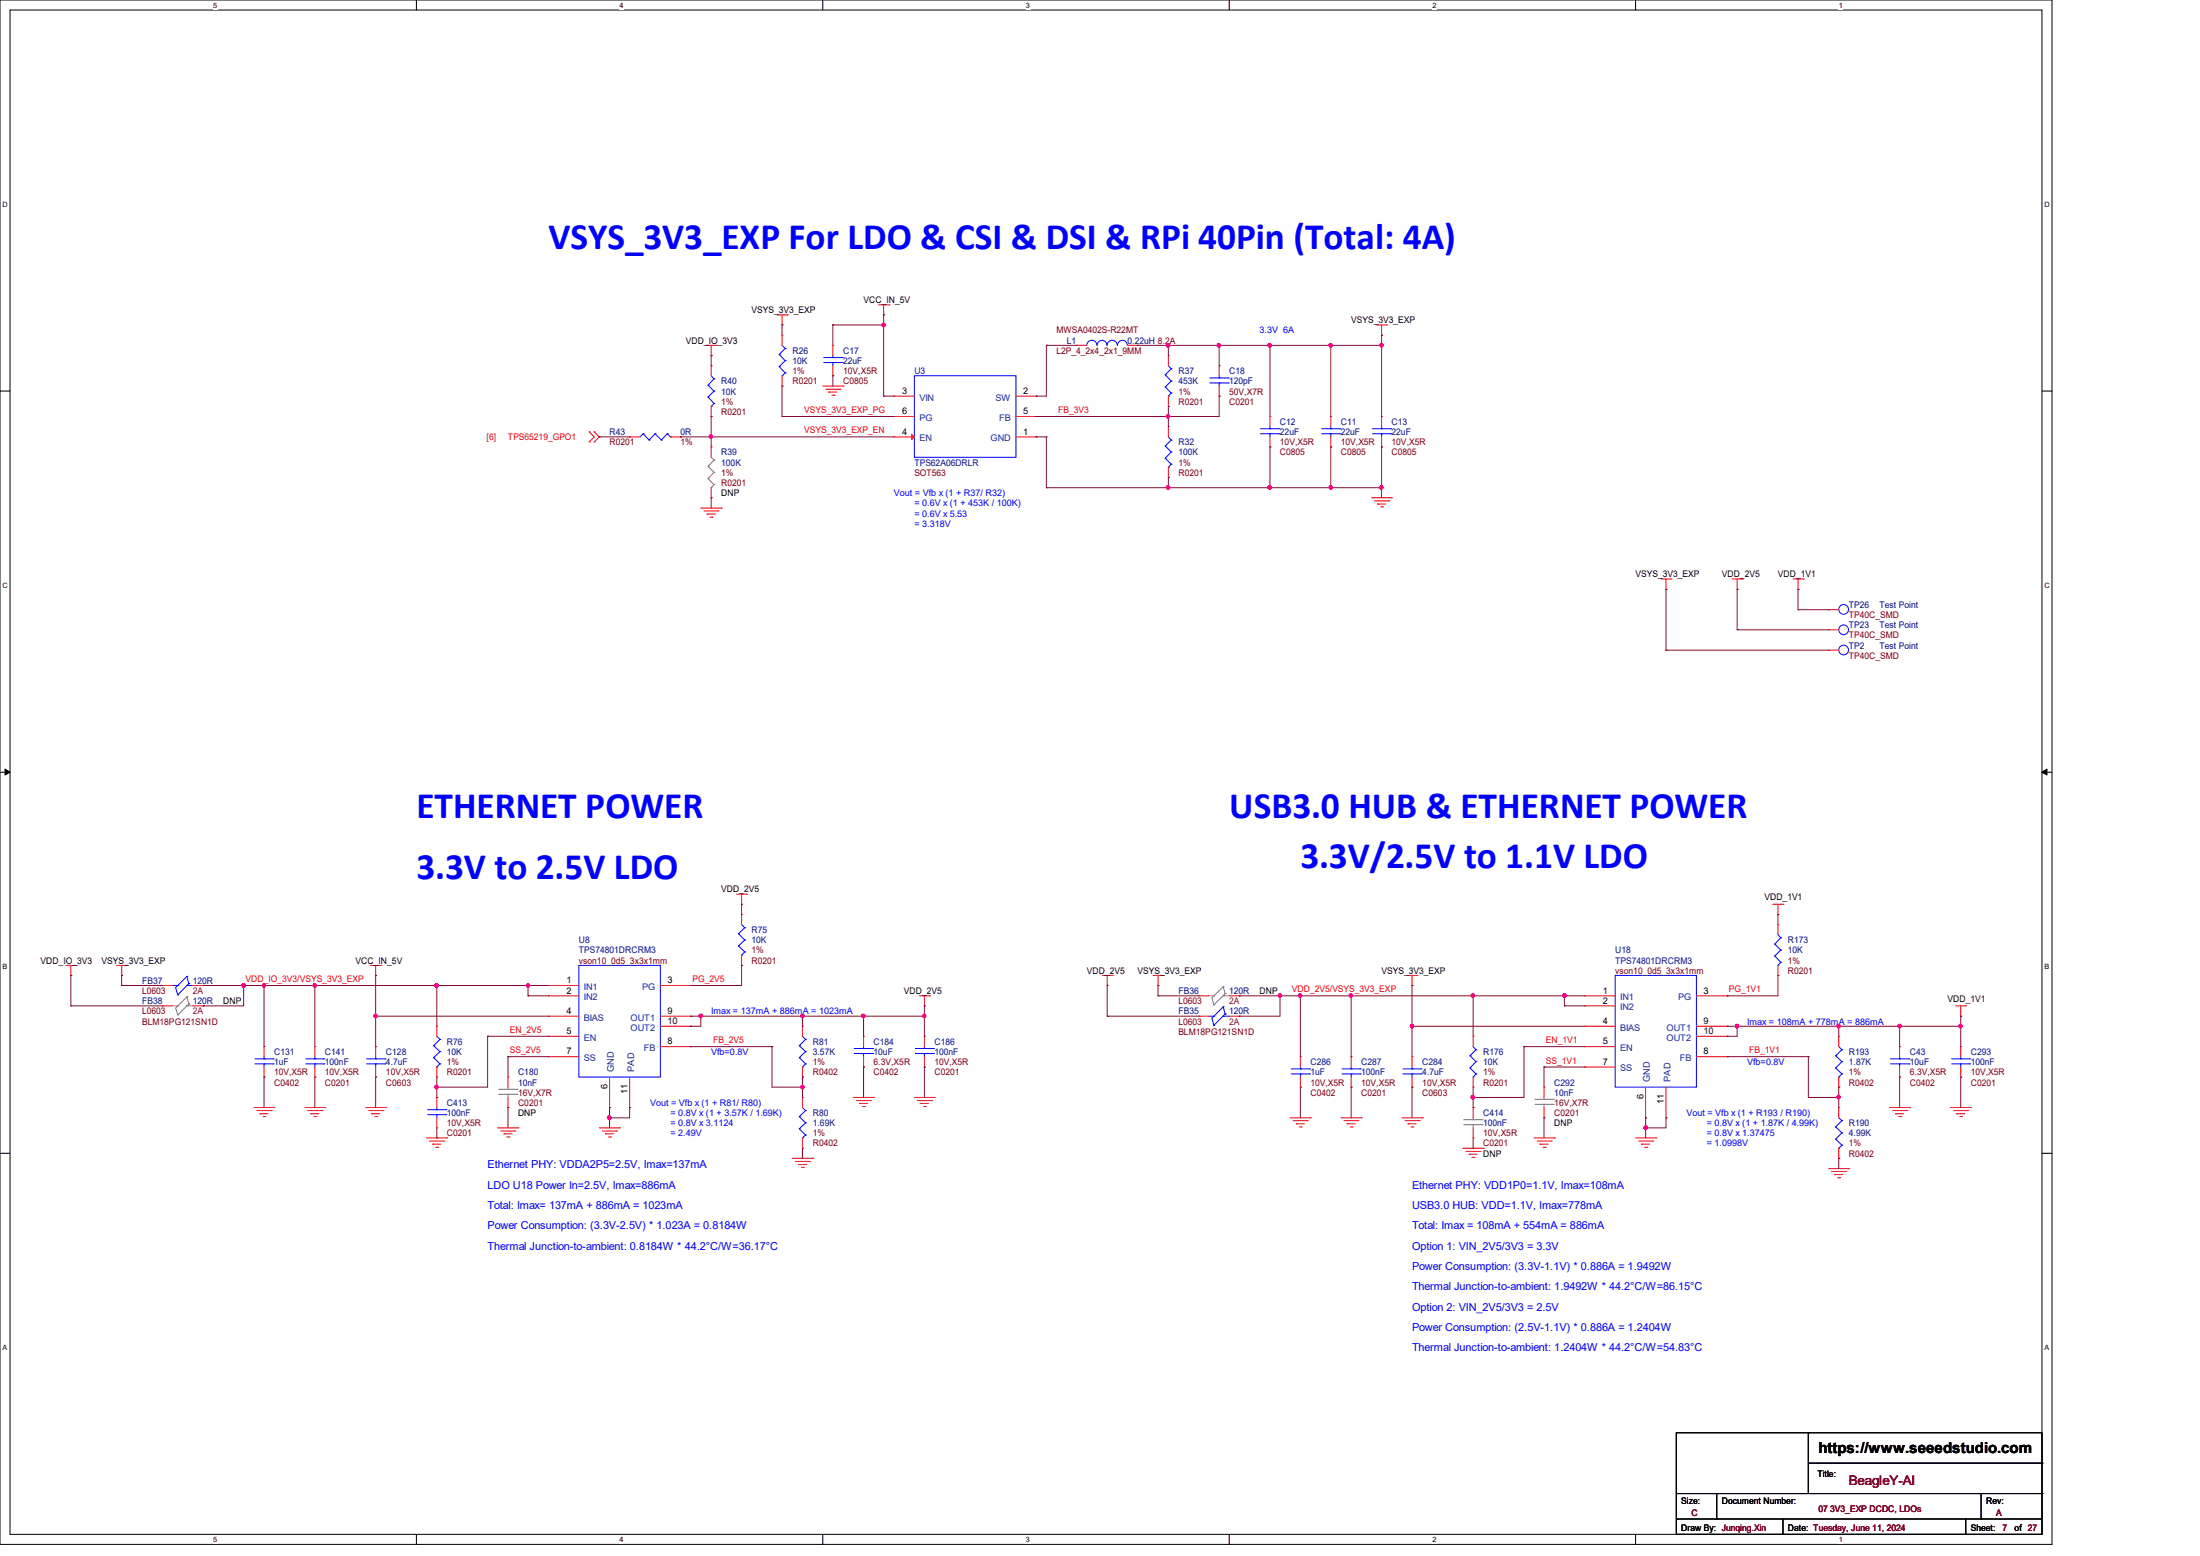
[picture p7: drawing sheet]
<svg xmlns="http://www.w3.org/2000/svg" width="297mm" height="210mm" viewBox="0 0 297 210" stroke-linecap="round" stroke-linejoin="round" font-family="sans-serif">
<path d="M0 0h277v208.4h-277zM1.4 1.4h274.3v205.7h-274.3z" fill="none" stroke="#000" stroke-width=".14"/>
<g fill="#fff">
<path d="M28.8 .1h.5v1.1h-.5z"/>
<path d="M28.8 207.2h.5v1.1h-.5z"/>
</g>
<path d="M56.2 0v1.4M56.2 207.1v1.3" fill="none" stroke="#000" stroke-width=".14"/>
<g fill="#fff">
<path d="M83.7 .1h.5v1.1h-.5z"/>
<path d="M83.7 207.2h.5v1.1h-.5z"/>
</g>
<path d="M111.1 0v1.4M111.1 207.1v1.3" fill="none" stroke="#000" stroke-width=".14"/>
<g fill="#fff">
<path d="M138.5 .1h.6v1.1h-.6z"/>
<path d="M138.5 207.2h.6v1.1h-.6z"/>
</g>
<path d="M165.9 0v1.4M165.9 207.1v1.3" fill="none" stroke="#000" stroke-width=".14"/>
<g fill="#fff">
<path d="M193.4 .1h.5v1.1h-.5z"/>
<path d="M193.4 207.2h.5v1.1h-.5z"/>
</g>
<path d="M220.8 0v1.4M220.8 207.1v1.3" fill="none" stroke="#000" stroke-width=".14"/>
<g fill="#fff">
<path d="M248.2 .1h.6v1.1h-.6z"/>
<path d="M248.2 207.2h.6v1.1h-.6z"/>
<path d="M.3 27.1h.8v1.1h-.8z"/>
<path d="M276 27.1h.7v1.1h-.7z"/>
<path d="M.3 78.5h.8v1.1h-.8z"/>
<path d="M276 78.5h.7v1.1h-.7z"/>
</g>
<path d="M0 52.8h1.4M275.7 52.8h1.3" fill="none" stroke="#000" stroke-width=".14"/>
<g fill="#fff">
<path d="M.3 129.9h.7v1.1h-.7z"/>
<path d="M276 129.9h.6v1.1h-.6z"/>
</g>
<path d="M0 104.2h1.4M275.7 104.2h1.3" fill="none" stroke="#000" stroke-width=".14"/>
<path d="M.7 103.8l.7 .4-.7 .4zM275.7 104.2l.7-.4v.8z" fill="#000" stroke="#000" stroke-width=".14"/>
<g fill="#fff">
<path d="M.3 181.4h.7v1.1h-.7z"/>
<path d="M276 181.4h.6v1.1h-.6z"/>
</g>
<g fill="none" stroke="#000" stroke-width=".14">
<path d="M0 155.7h1.4M275.7 155.7h1.3M226.3 193.4h49.4v13.7h-49.4zM244.1 193.4h.1M244.1 193.4v8.2M244.1 197.5h31.6M275.7 197.5h.1M226.3 205h.1M226.3 205h49.4M226.3 201.6h49.4M231.8 205h.1M231.8 201.6v3.4"/>
<path d="M240.7 207.1h.1M240.7 205v2.1M265.4 207.1h.1M265.4 205v2.1M267.5 205h.1M267.5 201.6v3.4M275.7 201.6h.1"/>
</g>
<g fill="none" stroke="#f00" stroke-width=".14">
<path d="M79.5 59.6h.1M79.5 58.3h.1M79.5 58.3l.7 .7-.7 .6M80.2 58.3h.1M80.2 59.6h.1M80.2 58.3l.7 .7-.7 .6M85 59h.1M85 59h1.4M90.5 59h1.4M91.9 59h.1M95.3 46.6h1.4M96 48h.1"/>
<path d="M96 49.4h.1M96 56.2h.1M96 46.6v1.4M96 49.4v1.3M96 54.9v1.3M96.7 46.6h.1M104.9 42.5h1.4M105.6 43.9h.1M105.6 45.3h.1M105.6 52.1h.1M105.6 42.5v1.4M105.6 45.3v1.3"/>
<path d="M105.6 50.7v1.4M106.3 42.5h.1M111.1 52.1h2.7M111.5 52.5h1.9M111.9 52.9h.1M111.9 52.9h1.1M112.3 53.3h.3M112.4 46.6h.1M112.4 50.7h.1M112.4 46.6v1.4M112.4 49.4v1.3M112.6 53.3h.1"/>
<path d="M113.4 52.5h.1M113.8 52.1h.1M118.6 41.1h1.4M119.3 42.5h.1M119.3 41.1v1.4M120 41.1h.1M120.7 59h.1M120.7 56.2h.1M120.7 53.5h.1M120.7 59h2.7M120.7 56.2h2.7M120.7 53.5h2.7"/>
<path d="M137.2 59h2.7M137.2 56.2h2.7M137.2 53.5h2.7M139.9 56.2h.1M139.9 59h.1M139.9 53.5h.1M145.4 46.6h.1M145.4 46.6h1.3M152.2 46.6h1.4M153.6 46.6h.1M157.7 48h.1M157.7 54.9h.1"/>
<path d="M157.7 57.6h.1M157.7 48v1.4M157.7 53.5v1.4M157.7 57.6v1.4M164.6 49.4h.1M164.6 53.5h.1M164.6 49.4v1.3M164.6 52.1v1.4M171.5 56.2h.1M171.5 56.2v1.4M171.5 59v1.3M179.7 56.2h.1"/>
<path d="M179.7 56.2v1.4M179.7 59v1.3M185.8 43.9h1.4M186.5 45.3h.1M186.5 56.2h.1M186.5 43.9v1.4M186.5 56.2v1.4M186.5 59v1.3M187.2 43.9h.1M94.6 68.6h2.8M95 69h1.9M95.5 69.4h.1"/>
<path d="M95.5 69.4h1.1M95.8 69.8h.3M96 60.3h.1M96 67.2h.1M96 60.3v1.4M96 65.8v1.4M96.1 69.8h.1M96.9 69h.1M97.4 68.6h.1M157.7 64.4h.1M157.7 63.1v1.3M171.5 60.3h.1"/>
<path d="M179.7 60.3h.1M185.2 67.2h2.7M185.5 67.6h2M186 68h.1M186 68h1.1M186.4 68.4h.2M186.5 60.3h.1M186.6 68.4h.1M187.5 67.6h.1M187.9 67.2h.1M224.2 78.1h1.4M224.9 79.5h.1"/>
<path d="M224.9 78.1v1.4M225.6 78.1h.1M233.8 78.1h1.4M234.5 79.5h.1M234.5 78.1v1.4M235.2 78.1h.1M242.1 78.1h1.4M242.7 79.5h.1M242.7 78.1v1.4M243.5 78.1h.1M246.9 87.8h.1M246.9 85h.1"/>
<path d="M246.9 82.3h.1M246.9 87.8h1.3M246.9 85h1.3M246.9 82.3h1.3M8.9 130.3h1.4M9.6 131.7h.1M9.6 130.3v1.4M10.3 130.3h.1M15.7 130.3h1.4M16.4 131.7h.1M16.4 130.3v1.4M17.1 130.3h.1"/>
<path d="M21.9 135.8h.1M21.9 133h.1M21.9 135.8h1.4M21.9 133h1.4M26 135.8h1.4M26 133h1.4M27.4 135.8h.1M27.4 133h.1M50 130.3h1.4M50.7 131.7h.1M50.7 130.3v1.4M51.4 130.3h.1"/>
<path d="M59 138.5h.1M59 138.5v1.4M74 133h.1M74 134.4h.1M74 137.2h.1M74 139.9h.1M74 134.4h4.1M74 137.2h4.1M74 133h4.1M74 139.9h4.1M89.2 137.2h4.1M89.2 133h4.1"/>
<path d="M89.2 138.5h4.1M93.3 133h.1M93.3 137.2h.1M93.3 138.5h.1M99.4 120.7h1.4M100.1 122h.1M100.1 123.4h.1M100.1 130.3h.1M100.1 120.7v1.3M100.1 123.4v1.4M100.1 128.9v1.4M100.8 120.7h.1"/>
<path d="M108.3 138.5h.1M108.3 138.5v1.4M116.6 139.9h.1M116.6 139.9v1.4M124.1 134.4h1.4M124.8 135.8h.1M124.8 139.9h.1M124.8 134.4v1.4M124.8 139.9v1.4M125.5 134.4h.1M148.8 131.7h1.4M149.5 133h.1"/>
<path d="M149.5 131.7v1.3M150.2 131.7h.1M155.7 131.7h1.3M156.3 133h.1M156.3 131.7v1.3M157 131.7h.1M161.8 137.2h.1M161.8 134.4h.1M161.8 134.4h1.4M161.8 137.2h1.4M165.9 134.4h1.4M165.9 137.2h1.4"/>
<path d="M167.3 137.2h.1M167.3 134.4h.1M189.9 131.7h1.4M190.6 133h.1M190.6 131.7v1.3M191.3 131.7h.1M198.9 139.9h.1M198.9 139.9v1.4M214 134.4h.1M214 135.8h.1M214 138.5h.1M214 135.8h4.1"/>
<path d="M214 134.4h4.1M214 138.5h4.1M229 134.4h4.2M229 139.9h4.2M229 138.5h4.2M233.2 134.4h.1M233.2 138.5h.1M233.2 139.9h.1M239.3 122h1.4M240 123.4h.1M240 124.8h.1M240 131.7h.1"/>
<path d="M240 122v1.4M240 124.8v1.4M240 130.3v1.4M240.7 122h.1M248.2 139.9h.1M248.2 139.9v1.4M264 135.8h1.4M264.7 137.2h.1M264.7 135.8v1.4M265.4 135.8h.1M34.3 149.5h2.7M34.7 149.9h1.9"/>
<path d="M35.1 150.3h.1M35.1 150.3h1.1M35.5 150.7h.3M35.6 141.3h.1M35.6 145.4h.1M35.6 141.3v1.3M35.6 144v1.4M35.8 150.7h.1M36.6 149.9h.1M37 149.5h.1M41.1 149.5h2.8M41.5 149.9h2"/>
<path d="M42 150.3h.1M42 150.3h1.1M42.4 150.7h.2M42.5 141.3h.1M42.5 145.4h.1M42.5 141.3v1.3M42.5 144v1.4M42.6 150.7h.1M43.5 149.9h.1M43.9 149.5h.1M49.4 149.5h2.7M49.8 149.9h1.9"/>
<path d="M50.2 150.3h.1M50.2 150.3h1.1M50.6 150.7h.3M50.7 141.3h.1M50.7 145.4h.1M50.7 141.3v1.3M50.7 144v1.4M50.9 150.7h.1M51.7 149.9h.1M52.1 149.5h.1M57.6 153.6h2.7M58 154h1.9"/>
<path d="M58.4 154.4h.1M58.4 154.4h1.1M58.8 154.9h.3M59 145.4h.1M59 148.1h.1M59 152.2h.1M59 144v1.4M59 148.1v1.4M59 150.9v1.3M59.1 154.9h.1M59.9 154h.1M60.3 153.6h.1"/>
<path d="M67.2 152.2h2.7M67.6 152.7h1.9M68 153h.1M68 153h1.1M68.4 153.5h.3M68.6 145.4h.1M68.6 149.5h.1M68.6 145.4v1.3M68.6 148.1v1.4M68.7 153.5h.1M69.5 152.7h.1M69.9 152.2h.1"/>
<path d="M74 142.6h.1M74 142.6h4.1M80.9 152.2h2.8M81.3 152.7h1.9M81.7 153h.1M81.7 153h1.1M82.1 153.5h.3M82.3 149.5h.1M82.3 145.4v4.1M82.4 153.5h.1M83.2 152.7h.1M83.7 152.2h.1"/>
<path d="M85 149.5h.1M85 145.4v4.1M89.2 141.3h4.1M93.3 141.3h.1M107 156.3h2.7M107.4 156.8h1.9M107.8 157.2h.1M107.8 157.2h1.1M108.2 157.6h.3M108.3 145.4h.1M108.3 148.1h.1M108.3 155h.1"/>
<path d="M108.3 144v1.4M108.3 148.1v1.4M108.3 153.6v1.4M108.5 157.6h.1M109.3 156.8h.1M109.7 156.3h.1M115.2 148.1h2.7M115.6 148.5h1.9M116 148.9h.1M116 148.9h1.1M116.4 149.4h.3M116.6 144h.1"/>
<path d="M116.6 142.6v1.4M116.7 149.4h.1M117.5 148.5h.1M117.9 148.1h.1M123.4 148.1h2.8M123.8 148.5h2M124.2 148.9h.1M124.2 148.9h1.1M124.7 149.4h.2M124.8 144h.1M124.8 142.6v1.4M124.9 149.4h.1"/>
<path d="M125.8 148.5h.1M126.2 148.1h.1M174.2 150.9h2.7M174.6 151.3h1.9M175 151.7h.1M175 151.7h1.1M175.4 152.1h.3M175.6 142.6h.1M175.6 146.7h.1M175.6 142.6v1.4M175.6 145.4v1.3M175.7 152.1h.1"/>
<path d="M176.5 151.3h.1M176.9 150.9h.1M181 150.9h2.8M181.4 151.3h1.9M181.9 151.7h.1M181.9 151.7h1.1M182.3 152.1h.2M182.4 142.6h.1M182.4 146.7h.1M182.4 142.6v1.4M182.4 145.4v1.3M182.5 152.1h.1"/>
<path d="M183.3 151.3h.1M183.8 150.9h.1M189.3 150.9h2.7M189.7 151.3h1.9M190.1 151.7h.1M190.1 151.7h1.1M190.5 152.1h.3M190.6 142.6h.1M190.6 146.7h.1M190.6 142.6v1.4M190.6 145.4v1.3M190.8 152.1h.1"/>
<path d="M191.6 151.3h.1M192 150.9h.1M197.5 155h2.7M197.9 155.4h1.9M198.3 155.8h.1M198.3 155.8h1.1M198.7 156.2h.3M198.9 146.7h.1M198.9 149.5h.1M198.9 153.6h.1M198.9 145.4v1.3M198.9 149.5v1.4"/>
<path d="M198.9 152.2v1.4M199 156.2h.1M199.8 155.4h.1M200.2 155h.1M207.1 153.6h2.7M207.5 154h1.9M207.9 154.4h.1M207.9 154.4h1.1M208.3 154.9h.3M208.4 146.7h.1M208.4 150.9h.1M208.4 146.7v1.4"/>
<path d="M208.4 149.5v1.4M208.6 154.9h.1M209.4 154h.1M209.8 153.6h.1M214 141.3h.1M214 144h.1M214 141.3h4.1M214 144h4.1M220.8 153.6h2.8M221.2 154h1.9M221.6 154.4h.1M221.6 154.4h1.1"/>
<path d="M222 154.9h.3M222.2 150.9h.1M222.2 146.7v4.2M222.3 154.9h.1M223.1 154h.1M223.6 153.6h.1M224.9 150.9h.1M224.9 146.7v4.2M229 142.6h4.2M233.2 142.6h.1M246.9 157.7h2.7M247.3 158.1h1.9"/>
<path d="M247.7 158.5h.1M247.7 158.5h1.1M248.1 159h.3M248.2 149.5h.1M248.2 156.3h.1M248.2 146.7h.1M248.2 145.4v1.3M248.2 149.5v1.4M248.2 155v1.3M248.4 159h.1M249.2 158.1h.1M249.6 157.7h.1"/>
<path d="M255.1 149.5h2.8M255.5 149.9h1.9M255.9 150.3h.1M255.9 150.3h1.1M256.3 150.7h.3M256.5 141.3h.1M256.5 145.4h.1M256.5 141.3v1.3M256.5 144v1.4M256.6 150.7h.1M257.4 149.9h.1M257.9 149.5h.1"/>
<path d="M263.3 149.5h2.8M263.7 149.9h1.9M264.2 150.3h.1M264.2 150.3h1.1M264.6 150.7h.2M264.7 141.3h.1M264.7 145.4h.1M264.7 141.3v1.3M264.7 144v1.4M264.8 150.7h.1M265.6 149.9h.1M266.1 149.5h.1"/>
</g>
<g fill="none" stroke="#7f7f7f" stroke-width=".14">
<path d="M95.6 62.9h.1M95.6 64.6h.1M95.6 62.9l.8 .9M95.6 64.6l.8 .8M96 65.8h.1M96 61.7l.4 .4M96.4 62.1h.1M96.4 63.8h.1M96.4 65.4h.1M96.4 62.1l-.8 .8M96.4 63.8l-.8 .8M96.4 65.4l-.4 .4"/>
<path d="M23.3 135.8h.7M24 137h.1M24 135.8h.1M25.2 134.5h.1M25.2 135.8h.1M25.2 134.5l-1.5 1.6 .3 .9M25.2 135.8h.8M25.2 134.5l.3 1M25.5 135.5h.1M25.5 135.5l-1.5 1.5M163.2 134.4h.7M163.9 135.6h.1"/>
<path d="M163.9 134.4h.1M165.1 133.2h.1M165.1 134.4h.1M165.1 133.2l-1.5 1.5 .3 .9M165.1 134.4h.8M165.1 133.2l.3 .9M165.4 134.1h.1M165.4 134.1l-1.5 1.5M67.3 147h2.5M67.3 147.7h2.5M68.6 147.7h.1M68.6 147h.1"/>
<path d="M68.6 146.7v.3M68.6 147.7v.4M69.8 147h.1M69.8 147.7h.1M197.6 151.1h2.5M197.6 151.8h2.5M198.9 151.8h.1M198.9 151.1h.1M198.9 150.9v.2M198.9 151.8v.4M200.1 151.1h.1M200.1 151.8h.1"/>
<path d="M207.2 148.4h2.5M207.2 149.1h2.5M208.4 149.1h.1M208.4 148.4h.1M208.4 148.1v.3M208.4 149.1v.4M209.7 148.4h.1M209.7 149.1h.1"/>
</g>
<g fill="none" stroke="#00f" stroke-width=".14">
<path d="M86.8 58.5h.1M86.8 58.5l-.4 .5M86.8 58.5l.8 .9M87.6 59.4h.1M88.4 58.5h.1M88.4 58.5l-.8 .9M88.4 58.5l.9 .9M89.3 59.4h.1M90.1 58.5h.1M90.1 58.5l-.8 .9M90.1 58.5l.4 .5M90.5 59h.1"/>
<path d="M95.6 52h.1M95.6 53.6h.1M95.6 52l.8 .8M95.6 53.6l.8 .8M96 54.9h.1M96 50.7l.4 .4M96.4 51.1h.1M96.4 52.8h.1M96.4 54.4h.1M96.4 51.1l-.8 .9M96.4 52.8l-.8 .8M96.4 54.4l-.4 .5"/>
<path d="M105.2 47.8h.1M105.2 49.5h.1M105.2 47.8l.8 .9M105.2 49.5l.8 .8M105.6 50.7h.1M105.6 46.6l.4 .4M106 47h.1M106 48.7h.1M106 50.3h.1M106 47l-.8 .8M106 48.7l-.8 .8M106 50.3l-.4 .4"/>
<path d="M111.2 48.3h2.5M111.2 48.9h2.5M112.4 48.9h.1M112.4 48.3h.1M112.4 48v.3M112.4 48.9v.5M113.7 48.3h.1M113.7 48.9h.1M123.4 50.7h13.8v11h-13.8zM146.7 46.6a.68 .68 0 0 1 .7-.7 .68 .68 0 0 1 .7 .7M148.1 46.6a.66 .66 0 0 1 .7-.7 .66 .66 0 0 1 .6 .7M149.5 46.6a.68 .68 0 0 1 .7-.7 .68 .68 0 0 1 .6 .7"/>
<path d="M150.9 46.6a.66 .66 0 0 1 .6-.7 .66 .66 0 0 1 .7 .7M157.3 50.6h.1M157.3 52.2h.1M157.3 50.6l.8 .8M157.3 52.2l.8 .8M157.7 53.5h.1M157.7 49.4l.4 .4M157.7 59l.4 .4M158.1 49.8h.1M158.1 51.4h.1M158.1 53h.1M158.1 59.4h.1"/>
<path d="M158.1 49.8l-.8 .8M158.1 51.4l-.8 .8M158.1 53l-.4 .5M158.1 59.4l-.8 .8M163.3 51h2.5M163.3 51.7h2.5M164.6 51.7h.1M164.6 51h.1M164.6 50.7v.3M164.6 51.7v.4M165.8 51h.1M165.8 51.7h.1"/>
<path d="M170.2 57.9h2.5M170.2 58.5h2.5M171.5 58.5h.1M171.5 57.9h.1M171.5 57.6v.3M171.5 58.5v.5M172.7 57.9h.1M172.7 58.5h.1M178.4 57.9h2.5M178.4 58.5h2.5M179.7 58.5h.1M179.7 57.9h.1"/>
<path d="M179.7 57.6v.3M179.7 58.5v.5M180.9 57.9h.1M180.9 58.5h.1M185.3 57.9h2.4M185.3 58.5h2.4M186.5 58.5h.1M186.5 57.9h.1M186.5 57.6v.3M186.5 58.5v.5M187.7 57.9h.1M187.7 58.5h.1"/>
<path d="M157.3 60.2h.1M157.3 61.8h.1M157.3 60.2l.8 .8M157.3 61.8l.8 .9M157.7 63.1h.1M158.1 61h.1M158.1 62.7h.1M158.1 61l-.8 .8M158.1 62.7l-.4 .4M23.3 133h.7M24 134.3h.1M24 133h.1"/>
<path d="M25.2 131.8h.1M25.2 133h.1M25.2 131.8l-1.5 1.5 .3 1M25.2 133h.8M25.2 131.8l.3 1M25.5 132.8h.1M25.5 132.8l-1.5 1.5M59 139.9l.4 .4M78.1 130.3h11.1v15.1h-11.1zM99.7 126h.1M99.7 127.7h.1M99.7 126l.8 .9"/>
<path d="M99.7 127.7l.8 .8M100.1 128.9h.1M100.1 124.8l.4 .4M100.5 125.2h.1M100.5 126.9h.1M100.5 128.5h.1M100.5 125.2l-.8 .8M100.5 126.9l-.8 .8M100.5 128.5l-.4 .4M108.3 139.9l.5 .4M163.2 137.2h.7M163.9 138.4h.1"/>
<path d="M163.9 137.2h.1M165.1 135.9h.1M165.1 137.2h.1M165.1 135.9l-1.5 1.5 .3 1M165.1 137.2h.8M165.1 135.9l.3 1M165.4 136.9h.1M165.4 136.9l-1.5 1.5M218.1 131.7h10.9v15h-10.9zM239.6 127.4h.1M239.6 129h.1M239.6 127.4l.8 .8"/>
<path d="M239.6 129l.8 .9M240 130.3h.1M240 126.2l.4 .4M240.4 126.6h.1M240.4 128.2h.1M240.4 129.9h.1M240.4 126.6l-.8 .8M240.4 128.2l-.8 .8M240.4 129.9l-.4 .4M34.4 142.9h2.5M34.4 143.6h2.5M35.6 143.6h.1"/>
<path d="M35.6 142.9h.1M35.6 142.6v.3M35.6 143.6v.4M36.9 142.9h.1M36.9 143.6h.1M41.3 142.9h2.4M41.3 143.6h2.4M42.5 143.6h.1M42.5 142.9h.1M42.5 142.6v.3M42.5 143.6v.4M43.7 142.9h.1"/>
<path d="M43.7 143.6h.1M49.5 142.9h2.5M49.5 143.6h2.5M50.7 143.6h.1M50.7 142.9h.1M50.7 142.6v.3M50.7 143.6v.4M52 142.9h.1M52 143.6h.1M57.7 149.8h2.5M57.7 150.5h2.5M58.5 141.1h.1"/>
<path d="M58.5 142.7h.1M58.5 141.1l.9 .8M58.5 142.7l.9 .9M59 144h.1M59 150.5h.1M59 149.8h.1M59 149.5v.3M59 150.5v.4M59.4 140.3h.1M59.4 141.9h.1M59.4 143.6h.1M59.4 140.3l-.9 .8"/>
<path d="M59.4 141.9l-.9 .8M59.4 143.6l-.4 .4M60.2 149.8h.1M60.2 150.5h.1M107.9 141.1h.1M107.9 142.7h.1M107.9 150.7h.1M107.9 152.4h.1M107.9 141.1l.9 .8M107.9 142.7l.9 .9M107.9 150.7l.9 .9M107.9 152.4l.9 .8"/>
<path d="M108.3 144h.1M108.3 153.6h.1M108.3 149.5l.5 .4M108.8 140.3h.1M108.8 141.9h.1M108.8 143.6h.1M108.8 149.9h.1M108.8 151.6h.1M108.8 153.2h.1M108.8 140.3l-.9 .8M108.8 141.9l-.9 .8M108.8 143.6l-.5 .4"/>
<path d="M108.8 149.9l-.9 .8M108.8 151.6l-.9 .8M108.8 153.2l-.5 .4M115.3 141.5h2.5M115.3 142.2h2.5M116.6 142.2h.1M116.6 141.5h.1M116.6 141.3v.2M116.6 142.2v.4M117.8 141.5h.1M117.8 142.2h.1M123.6 141.5h2.4"/>
<path d="M123.6 142.2h2.4M124.8 142.2h.1M124.8 141.5h.1M124.8 141.3v.2M124.8 142.2v.4M126 141.5h.1M126 142.2h.1M174.3 144.3h2.5M174.3 144.9h2.5M175.6 144.9h.1M175.6 144.3h.1M175.6 144v.3"/>
<path d="M175.6 144.9v.5M176.8 144.3h.1M176.8 144.9h.1M181.2 144.3h2.4M181.2 144.9h2.4M182.4 144.9h.1M182.4 144.3h.1M182.4 144v.3M182.4 144.9v.5M183.6 144.3h.1M183.6 144.9h.1M189.4 144.3h2.5"/>
<path d="M189.4 144.9h2.5M190.6 144.9h.1M190.6 144.3h.1M190.6 144v.3M190.6 144.9v.5M191.9 144.3h.1M191.9 144.9h.1M198.5 142.5h.1M198.5 144.1h.1M198.5 142.5l.8 .8M198.5 144.1l.8 .8M198.9 145.4h.1"/>
<path d="M198.9 141.3l.4 .4M199.3 141.7h.1M199.3 143.3h.1M199.3 144.9h.1M199.3 141.7l-.8 .8M199.3 143.3l-.8 .8M199.3 144.9l-.4 .5M247.8 152.1h.1M247.8 153.8h.1M247.8 142.5h.1M247.8 144.1h.1M247.8 152.1l.9 .8"/>
<path d="M247.8 153.8l.9 .8M247.8 142.5l.9 .8M247.8 144.1l.9 .8M248.2 155h.1M248.2 145.4h.1M248.2 150.9l.5 .4M248.2 141.3l.5 .4M248.7 151.3h.1M248.7 152.9h.1M248.7 154.6h.1M248.7 141.7h.1M248.7 143.3h.1"/>
<path d="M248.7 144.9h.1M248.7 151.3l-.9 .8M248.7 152.9l-.9 .9M248.7 154.6l-.5 .4M248.7 141.7l-.9 .8M248.7 143.3l-.9 .8M248.7 144.9l-.5 .5M255.2 142.9h2.5M255.2 143.6h2.5M256.5 143.6h.1M256.5 142.9h.1M256.5 142.6v.3"/>
<path d="M256.5 143.6v.4M257.7 142.9h.1M257.7 143.6h.1M263.5 142.9h2.4M263.5 143.6h2.4M264.7 143.6h.1M264.7 142.9h.1M264.7 142.6v.3M264.7 143.6v.4M265.9 142.9h.1M265.9 143.6h.1"/>
<circle cx="248.9" cy="85" r=".66"/>
<circle cx="248.9" cy="82.3" r=".66"/>
<circle cx="248.9" cy="87.7" r=".66"/>
</g>
<path d="M123.1 58.6l.3 .4-.3 .4z" fill="#f00" stroke="#f00" stroke-width=".14"/>
<g fill="none" stroke="#7f003f" stroke-width=".14">
<path d="M80.9 59h.1M80.9 59h4.1M91.9 59h.1M91.9 59h28.8M96 48h.1M96 56.2h.1M96 59h.1M96 48v1.4M96 56.2v4.1M105.6 43.9h.1M105.6 52.1h.1M105.6 56.2h.1"/>
<path d="M105.6 43.9v1.4M105.6 52.1v4.1M105.6 56.2h15.1M112.4 43.9h.1M112.4 50.7h.1M112.4 43.9h6.9M112.4 43.9v2.7M112.4 50.7v1.4M119.3 42.5h.1M119.3 43.9h.1M119.3 53.5h.1M119.3 42.5v11"/>
<path d="M119.3 53.5h1.4M139.9 53.5h.1M139.9 56.2h.1M139.9 59h.1M139.9 59h1.4M141.3 46.6h.1M141.3 59h.1M141.3 46.6v6.9h-1.4M141.3 59v6.8M141.3 46.6h4.1M153.6 46.6h.1M153.6 46.6h32.9"/>
<path d="M157.7 46.6h.1M157.7 54.9h.1M157.7 56.2h.1M157.7 46.6v1.4M157.7 54.9v2.7M164.6 46.6h.1M164.6 53.5h.1M164.6 46.6v2.8M164.6 53.5v2.7h-24.7M171.5 46.6h.1M171.5 46.6v9.6M179.7 46.6h.1"/>
<path d="M179.7 46.6v9.6M186.5 45.3h.1M186.5 46.6h.1M186.5 45.3v10.9M96 67.2h.1M96 67.2v1.4M141.3 65.8h.1M141.3 65.8h45.2M157.7 64.4h.1M157.7 65.8h.1M157.7 64.4v1.4M171.5 60.3h.1"/>
<path d="M171.5 65.8h.1M171.5 60.3v5.5M179.7 60.3h.1M179.7 65.8h.1M179.7 60.3v5.5M186.5 60.3h.1M186.5 65.8h.1M186.5 60.3v6.9M224.9 79.5h.1M224.9 79.5v8.3M234.5 79.5h.1M234.5 79.5v5.5"/>
<path d="M242.7 79.5h.1M242.7 79.5v2.8M224.9 87.8h.1M224.9 87.8h22M234.5 85h.1M234.5 85h12.4M242.7 82.3h.1M242.7 82.3h4.2M9.6 131.7h.1M9.6 135.8h.1M9.6 135.8h12.3M9.6 131.7v4.1"/>
<path d="M16.4 131.7h.1M16.4 133h.1M16.4 133h5.5M16.4 131.7v1.3M27.4 133h.1M27.4 135.8h.1M27.4 133h46.6M32.9 133h.1M32.9 133v2.8h-5.5M35.6 133h.1M35.6 133v8.3M42.5 133h.1"/>
<path d="M42.5 133v8.3M50.7 131.7h.1M50.7 137.2h.1M50.7 131.7v9.6M50.7 137.2h23.3M59 133h.1M59 133v5.5M65.8 139.9h.1M65.8 139.9h8.2M65.8 139.9v6.8h-6.8M71.3 133h.1M71.3 134.4h.1"/>
<path d="M71.3 133v1.4M71.3 134.4h2.7M93.3 133h.1M93.3 137.2h.1M93.3 138.5h.1M93.3 137.2h31.5M94.6 137.2h.1M94.6 137.2v1.3h-1.3M100.1 122h.1M100.1 130.3h.1M100.1 122v1.4M100.1 130.3v2.7h-6.8"/>
<path d="M108.3 137.2h.1M108.3 137.2v1.3M116.6 137.2h.1M116.6 137.2v2.7M124.8 135.8h.1M124.8 137.2h.1M124.8 135.8v4.1M149.5 133h.1M149.5 137.2h.1M149.5 133v4.2M149.5 137.2h12.3M156.3 133h.1"/>
<path d="M156.3 134.4h.1M156.3 133v1.4M156.3 134.4h5.5M167.3 134.4h.1M167.3 137.2h.1M167.3 134.4h46.7M172.8 134.4h.1M172.8 134.4v2.8h-5.5M175.6 134.4h.1M175.6 134.4v8.2M182.4 134.4h.1M182.4 134.4v8.2"/>
<path d="M190.6 133h.1M190.6 138.5h.1M190.6 133v9.6M190.6 138.5h23.4M198.9 134.4h.1M198.9 134.4v5.5M211.2 134.4h.1M211.2 135.8h.1M211.2 134.4v1.4M211.2 135.8h2.8M233.2 134.4h.1M233.2 138.5h.1"/>
<path d="M233.2 139.9h.1M233.2 138.5h31.5M234.5 138.5h.1M234.5 138.5v1.4h-1.3M240 123.4h.1M240 131.7h.1M240 123.4v1.4M240 131.7v2.7h-6.8M248.2 138.5h.1M248.2 138.5v1.4M256.5 138.5h.1M256.5 138.5v2.8"/>
<path d="M264.7 137.2h.1M264.7 138.5h.1M264.7 137.2v4.1M35.6 145.4h.1M35.6 145.4v4.1M42.5 145.4h.1M42.5 145.4v4.1M50.7 145.4h.1M50.7 145.4v4.1M59 153.6h.1M59 146.7h.1M59 148.1h.1"/>
<path d="M59 145.4v2.7M59 152.2v1.4M68.6 142.6h.1M68.6 149.5h.1M68.6 142.6v2.8M68.6 149.5v2.7M68.6 142.6h5.4M82.3 149.5h.1M82.3 150.9h.1M82.3 149.5v2.7M85 149.5h.1M85 149.5v1.4h-2.7"/>
<path d="M93.3 141.3h.1M93.3 141.3h10.9M104.2 141.3h.1M104.2 141.3v5.4h4.1M108.3 145.4h.1M108.3 146.7h.1M108.3 155h.1M108.3 145.4v2.7M108.3 155v1.3M116.6 144h.1M116.6 144v4.1M124.8 144h.1"/>
<path d="M124.8 144v4.1M175.6 146.7h.1M175.6 146.7v4.2M182.4 146.7h.1M182.4 146.7v4.2M190.6 146.7h.1M190.6 146.7v4.2M198.9 155h.1M198.9 148.1h.1M198.9 149.5h.1M198.9 146.7v2.8M198.9 153.6v1.4"/>
<path d="M205.7 141.3h.1M205.7 141.3h8.3M205.7 141.3v6.8h-6.8M208.4 144h.1M208.4 150.9h.1M208.4 144h5.6M208.4 144v2.7M208.4 150.9v2.7M222.2 150.9h.1M222.2 152.2h.1M222.2 150.9v2.7M224.9 150.9h.1"/>
<path d="M224.9 150.9v1.3h-2.7M233.2 142.6h.1M233.2 142.6h10.9M244.1 142.6h.1M244.1 142.6v5.5h4.1M248.2 146.7h.1M248.2 148.1h.1M248.2 156.3h.1M248.2 146.7v2.8M248.2 156.3v1.4M256.5 145.4h.1M256.5 145.4v4.1"/>
<path d="M264.7 145.4h.1M264.7 145.4v4.1"/>
</g>
<g fill="#f0f" stroke="#f0f" stroke-width=".14">
<circle cx="42.5" cy="133" r=".24"/>
<circle cx="35.6" cy="133" r=".24"/>
<circle cx="175.5" cy="134.4" r=".25"/>
<circle cx="172.8" cy="134.4" r=".24"/>
<circle cx="182.4" cy="134.4" r=".25"/>
<circle cx="50.7" cy="137.1" r=".25"/>
<circle cx="108.3" cy="137.1" r=".25"/>
<circle cx="94.6" cy="137.1" r=".25"/>
<circle cx="124.8" cy="137.1" r=".24"/>
<circle cx="116.5" cy="137.1" r=".25"/>
<circle cx="190.6" cy="138.5" r=".25"/>
<circle cx="248.2" cy="138.5" r=".24"/>
<circle cx="234.5" cy="138.5" r=".24"/>
<circle cx="264.7" cy="138.5" r=".25"/>
<circle cx="256.5" cy="138.5" r=".25"/>
<circle cx="108.3" cy="146.7" r=".25"/>
<circle cx="248.2" cy="148.1" r=".24"/>
<circle cx="82.3" cy="150.8" r=".25"/>
<circle cx="222.2" cy="152.2" r=".25"/>
<circle cx="119.3" cy="43.9" r=".25"/>
<circle cx="157.7" cy="46.6" r=".25"/>
<circle cx="164.5" cy="46.6" r=".25"/>
<circle cx="171.4" cy="46.6" r=".25"/>
<circle cx="179.6" cy="46.6" r=".24"/>
<circle cx="186.5" cy="46.6" r=".24"/>
<circle cx="157.7" cy="56.2" r=".25"/>
<circle cx="96" cy="58.9" r=".25"/>
<circle cx="157.7" cy="65.8" r=".25"/>
<circle cx="179.6" cy="65.8" r=".24"/>
<circle cx="171.4" cy="65.8" r=".25"/>
<circle cx="186.5" cy="65.8" r=".24"/>
<circle cx="32.9" cy="133" r=".25"/>
<circle cx="198.8" cy="148.1" r=".25"/>
<circle cx="58.9" cy="146.7" r=".25"/>
<circle cx="58.9" cy="133" r=".25"/>
<circle cx="71.3" cy="133" r=".25"/>
<circle cx="198.8" cy="134.4" r=".25"/>
<circle cx="211.2" cy="134.4" r=".25"/>
</g>
<g font-size="5" fill="#00f">
<text x="74" y="33.6">VSYS_3V3_EXP For LDO &amp; CSI &amp; DSI &amp; RPi 40Pin (Total: 4A)</text>
<text x="56.2" y="110.4">ETHERNET POWER</text>
<text x="165.9" y="110.4">USB3.0 HUB &amp; ETHERNET POWER</text>
<text x="56.2" y="118.6">3.3V to 2.5V LDO</text>
<text x="175.6" y="117.2">3.3V/2.5V to 1.1V LDO</text>
</g>
<text font-size="2" x="245.5" y="196.1">https://www.seeedstudio.com</text>
<text font-size="1.8" fill="#7f0000" x="249.6" y="200.5">BeagleY-AI</text>
<g font-size="1.5" fill="#00f">
<text x="65.8" y="157.7">Ethernet PHY: VDDA2P5=2.5V, Imax=137mA</text>
<text x="65.8" y="160.4">LDO U18 Power In=2.5V, Imax=886mA</text>
<text x="190.6" y="160.4">Ethernet PHY: VDD1P0=1.1V, Imax=108mA</text>
<text x="65.8" y="165.9">Power Consumption: (3.3V-2.5V) * 1.023A = 0.8184W</text>
<text x="65.8" y="163.2">Total: Imax= 137mA + 886mA = 1023mA</text>
<text x="190.6" y="163.2">USB3.0 HUB: VDD=1.1V, Imax=778mA</text>
<text x="190.6" y="165.9">Total: Imax = 108mA + 554mA = 886mA</text>
<text x="65.8" y="168.7">Thermal Junction-to-ambient: 0.8184W * 44.2°C/W=36.17°C</text>
<text x="190.6" y="171.4">Power Consumption: (3.3V-1.1V) * 0.886A = 1.9492W</text>
<text x="190.6" y="168.7">Option 1: VIN_2V5/3V3 = 3.3V</text>
<text x="190.6" y="174.2">Thermal Junction-to-ambient: 1.9492W * 44.2°C/W=86.15°C</text>
<text x="190.6" y="179.7">Power Consumption: (2.5V-1.1V) * 0.886A = 1.2404W</text>
<text x="190.6" y="176.9">Option 2: VIN_2V5/3V3 = 2.5V</text>
<text x="190.6" y="182.4">Thermal Junction-to-ambient: 1.2404W * 44.2°C/W=54.83°C</text>
</g>
<g font-size="1.2">
<text x="116.6" y="40.9">VCC_IN_5V</text>
<text x="92.6" y="46.4">VDD_IO_3V3</text>
<text x="101.5" y="42.3">VSYS_3V3_EXP</text>
<text x="182.4" y="43.6">VSYS_3V3_EXP</text>
<text x="121.8" y="53.2">3</text>
<text x="138.1" y="53.2">2</text>
<text x="121.8" y="58.7">4</text>
<text x="121.8" y="55.9">6</text>
<text x="138.1" y="55.9">5</text>
<text x="138.1" y="58.7">1</text>
<text x="97.4" y="67">DNP</text>
<text x="220.8" y="77.9">VSYS_3V3_EXP</text>
<text x="232.4" y="77.9">VDD_2V5</text>
<text x="240" y="77.9">VDD_1V1</text>
<text x="97.4" y="120.4">VDD_2V5</text>
<text x="238.2" y="121.5">VDD_1V1</text>
<text x="5.5" y="130">VDD_IO_3V3</text>
<text x="13.7" y="130">VSYS_3V3_EXP</text>
<text x="48" y="130">VCC_IN_5V</text>
<text x="146.7" y="131.4">VDD_2V5</text>
<text x="153.6" y="131.4">VSYS_3V3_EXP</text>
<text x="186.5" y="131.4">VSYS_3V3_EXP</text>
<text x="30.1" y="135.5">DNP</text>
<text x="76.5" y="132.7">1</text>
<text x="76.5" y="134.1">2</text>
<text x="76.5" y="136.9">4</text>
<text x="90.1" y="132.7">3</text>
<text x="90.1" y="136.9">9</text>
<text x="122" y="134.2">VDD_2V5</text>
<text x="170" y="134.2">DNP</text>
<text x="216.4" y="134.1">1</text>
<text x="216.4" y="135.5">2</text>
<text x="230" y="134.1">3</text>
<text x="262.9" y="135.3">VDD_1V1</text>
<text x="76.5" y="139.6">5</text>
<text x="76.5" y="142.3">7</text>
<text x="90.1" y="141">8</text>
<text x="90.1" y="138.2">10</text>
<text x="216.4" y="138.2">4</text>
<text x="216.4" y="141">5</text>
<text x="216.4" y="143.7">7</text>
<text x="230" y="142.3">8</text>
<text x="230" y="138.2">9</text>
<text x="230" y="139.6">10</text>
<text x="82" y="147" transform="rotate(-90 82 147)">6</text>
<text x="84.7" y="147.7" transform="rotate(-90 84.7 147.7)">11</text>
<text x="221.9" y="148.4" transform="rotate(-90 221.9 148.4)">6</text>
<text x="224.6" y="149.1" transform="rotate(-90 224.6 149.1)">11</text>
<text x="69.9" y="150.6">DNP</text>
<text x="209.8" y="152">DNP</text>
<text x="200.2" y="156.1">DNP</text>
<text x="227" y="203">Size:</text>
<text x="232.5" y="203">Document Number:</text>
<text x="245.4" y="199.3">Title:</text>
<text x="268.1" y="203">Rev:</text>
<text x="227" y="206.6">Draw By: Junqing.Xin</text>
<text x="241.4" y="206.6">Date: Tuesday, June 11, 2024</text>
<text x="266.1" y="206.6">Sheet:</text>
<text x="272" y="206.6">of 27</text>
</g>
<g font-size="1.2" fill="#00007f">
<text x="107" y="47.8">R26</text>
<text x="113.8" y="47.8">C17</text>
<text x="144" y="46.4">L1</text>
<text x="152.2" y="46.4">0.22uH 8.2A</text>
<text x="97.4" y="51.9">R40</text>
<text x="97.4" y="53.3">10K</text>
<text x="107" y="49.1">10K</text>
<text x="113.8" y="49.1">22uF</text>
<text x="123.4" y="50.5">U3</text>
<text x="159.1" y="50.5">R37</text>
<text x="159.1" y="51.9">453K</text>
<text x="165.9" y="50.5">C18</text>
<text x="165.9" y="51.9">120pF</text>
<text x="82.3" y="58.7">R43</text>
<text x="91.9" y="58.7">0R</text>
<text x="172.8" y="57.4">C12</text>
<text x="172.8" y="58.7">22uF</text>
<text x="181" y="57.4">C11</text>
<text x="181" y="58.7">22uF</text>
<text x="187.9" y="57.4">C13</text>
<text x="187.9" y="58.7">22uF</text>
<text x="97.4" y="61.5">R39</text>
<text x="97.4" y="62.9">100K</text>
<text x="123.4" y="62.9">TPS62A06DRLR</text>
<text x="159.1" y="60.1">R32</text>
<text x="159.1" y="61.5">100K</text>
<text x="249.6" y="82">TP26</text>
<text x="253.7" y="82">Test Point</text>
<text x="249.6" y="87.5">TP2</text>
<text x="249.6" y="84.8">TP23</text>
<text x="253.7" y="87.5">Test Point</text>
<text x="253.7" y="84.8">Test Point</text>
<text x="101.5" y="125.9">R75</text>
<text x="78.1" y="127.3">U8</text>
<text x="78.1" y="128.7">TPS74801DRCRM3</text>
<text x="101.5" y="127.3">10K</text>
<text x="218.1" y="128.7">U18</text>
<text x="218.1" y="130">TPS74801DRCRM3</text>
<text x="241.4" y="127.3">R173</text>
<text x="241.4" y="128.7">10K</text>
<text x="19.2" y="135.5">FB38</text>
<text x="19.2" y="132.8">FB37</text>
<text x="26" y="135.5">120R</text>
<text x="26" y="132.8">120R</text>
<text x="159.1" y="136.9">FB35</text>
<text x="159.1" y="134.2">FB36</text>
<text x="165.9" y="136.9">120R</text>
<text x="165.9" y="134.2">120R</text>
<text x="37" y="142.4">C131</text>
<text x="37" y="143.8">1uF</text>
<text x="43.9" y="142.4">C141</text>
<text x="43.9" y="143.8">100nF</text>
<text x="52.1" y="142.4">C128</text>
<text x="52.1" y="143.8">4.7uF</text>
<text x="60.3" y="141">R76</text>
<text x="60.3" y="142.4">10K</text>
<text x="109.7" y="141">R81</text>
<text x="109.7" y="142.4">3.57K</text>
<text x="117.9" y="141">C184</text>
<text x="117.9" y="142.4">10uF</text>
<text x="126.2" y="141">C186</text>
<text x="126.2" y="142.4">100nF</text>
<text x="176.9" y="143.8">C286</text>
<text x="183.8" y="143.8">C287</text>
<text x="192" y="143.8">C284</text>
<text x="200.2" y="142.4">R176</text>
<text x="200.2" y="143.8">10K</text>
<text x="249.6" y="142.4">R193</text>
<text x="249.6" y="143.8">1.87K</text>
<text x="257.8" y="142.4">C43</text>
<text x="257.8" y="143.8">10uF</text>
<text x="266.1" y="142.4">C293</text>
<text x="266.1" y="143.8">100nF</text>
<text x="60.3" y="149.3">C413</text>
<text x="69.9" y="145.2">C180</text>
<text x="69.9" y="146.5">10nF</text>
<text x="176.9" y="145.2">1uF</text>
<text x="183.8" y="145.2">100nF</text>
<text x="192" y="145.2">4.7uF</text>
<text x="209.8" y="146.5">C292</text>
<text x="209.8" y="147.9">10nF</text>
<text x="60.3" y="150.6">100nF</text>
<text x="109.7" y="150.6">R80</text>
<text x="109.7" y="152">1.69K</text>
<text x="200.2" y="150.6">C414</text>
<text x="200.2" y="152">100nF</text>
<text x="249.6" y="152">R190</text>
<text x="249.6" y="153.4">4.99K</text>
</g>
<g font-size="1.2" fill="#7f0000">
<text x="142.6" y="47.8">L2P_4_2x4_2x1_9MM</text>
<text x="142.6" y="45">MWSA0402S-R22MT</text>
<text x="107" y="50.5">1%</text>
<text x="107" y="51.9">R0201</text>
<text x="113.8" y="51.9">C0805</text>
<text x="113.8" y="50.5">10V,X5R</text>
<text x="159.1" y="53.3">1%</text>
<text x="165.9" y="53.3">50V,X7R</text>
<text x="97.4" y="54.6">1%</text>
<text x="97.4" y="56">R0201</text>
<text x="159.1" y="54.6">R0201</text>
<text x="165.9" y="54.6">C0201</text>
<text x="82.3" y="60.1">R0201</text>
<text x="91.9" y="60.1">1%</text>
<text x="97.4" y="64.2">1%</text>
<text x="97.4" y="65.6">R0201</text>
<text x="123.4" y="64.2">SOT563</text>
<text x="159.1" y="62.9">1%</text>
<text x="159.1" y="64.2">R0201</text>
<text x="172.8" y="61.5">C0805</text>
<text x="172.8" y="60.1">10V,X5R</text>
<text x="181" y="61.5">C0805</text>
<text x="181" y="60.1">10V,X5R</text>
<text x="187.9" y="61.5">C0805</text>
<text x="187.9" y="60.1">10V,X5R</text>
<text x="249.6" y="83.4">TP40C_SMD</text>
<text x="249.6" y="88.9">TP40C_SMD</text>
<text x="249.6" y="86.1">TP40C_SMD</text>
<text x="78.1" y="130">vson10_0d5_3x3x1mm</text>
<text x="101.5" y="128.7">1%</text>
<text x="101.5" y="130">R0201</text>
<text x="218.1" y="131.4">vson10_0d5_3x3x1mm</text>
<text x="241.4" y="130">1%</text>
<text x="241.4" y="131.4">R0201</text>
<text x="19.2" y="136.9">L0603</text>
<text x="19.2" y="134.2">L0603</text>
<text x="159.1" y="135.5">L0603</text>
<text x="19.2" y="138.3">BLM18PG121SN1D</text>
<text x="60.3" y="143.8">1%</text>
<text x="109.7" y="143.8">1%</text>
<text x="117.9" y="143.8">6.3V,X5R</text>
<text x="126.2" y="143.8">10V,X5R</text>
<text x="159.1" y="138.3">L0603</text>
<text x="159.1" y="139.7">BLM18PG121SN1D</text>
<text x="37" y="146.5">C0402</text>
<text x="37" y="145.2">10V,X5R</text>
<text x="43.9" y="146.5">C0201</text>
<text x="43.9" y="145.2">10V,X5R</text>
<text x="52.1" y="146.5">C0603</text>
<text x="52.1" y="145.2">10V,X5R</text>
<text x="60.3" y="145.2">R0201</text>
<text x="69.9" y="149.3">C0201</text>
<text x="69.9" y="147.9">16V,X7R</text>
<text x="109.7" y="145.2">R0402</text>
<text x="117.9" y="145.2">C0402</text>
<text x="126.2" y="145.2">C0201</text>
<text x="176.9" y="147.9">C0402</text>
<text x="176.9" y="146.5">10V,X5R</text>
<text x="183.8" y="147.9">C0201</text>
<text x="183.8" y="146.5">10V,X5R</text>
<text x="192" y="147.9">C0603</text>
<text x="192" y="146.5">10V,X5R</text>
<text x="200.2" y="145.2">1%</text>
<text x="200.2" y="146.5">R0201</text>
<text x="209.8" y="149.3">16V,X7R</text>
<text x="249.6" y="145.2">1%</text>
<text x="249.6" y="146.5">R0402</text>
<text x="257.8" y="146.5">C0402</text>
<text x="257.8" y="145.2">6.3V,X5R</text>
<text x="266.1" y="146.5">C0201</text>
<text x="266.1" y="145.2">10V,X5R</text>
<text x="60.3" y="153.4">C0201</text>
<text x="60.3" y="152">10V,X5R</text>
<text x="109.7" y="153.4">1%</text>
<text x="109.7" y="154.7">R0402</text>
<text x="200.2" y="154.7">C0201</text>
<text x="200.2" y="153.4">10V,X5R</text>
<text x="209.8" y="150.6">C0201</text>
<text x="249.6" y="154.7">1%</text>
<text x="249.6" y="156.1">R0402</text>
<text x="228.3" y="204.6">C</text>
<text x="245.5" y="204.1">07 3V3_EXP DCDC, LDOs</text>
<text x="269.5" y="204.6">A</text>
<text x="270.3" y="206.6">7</text>
</g>
<g font-size="1.2" fill="#00f">
<text x="170.1" y="45">3.3V 6A</text>
<text x="120.7" y="67">Vout = Vfb x (1 + R37/ R32)</text>
<text x="123.4" y="68.3">= 0.6V x (1 + 453K / 100K)</text>
<text x="123.4" y="69.7">= 0.6V x 5.53</text>
<text x="123.4" y="71.1">= 3.318V</text>
<text x="96" y="136.9">Imax = 137mA + 886mA = 1023mA</text>
<text x="96" y="142.4">Vfb=0.8V</text>
<text x="235.9" y="138.3">Imax = 108mA + 778mA = 886mA</text>
<text x="235.9" y="143.8">Vfb=0.8V</text>
<text x="87.8" y="149.3">Vout = Vfb x (1 + R81/ R80)</text>
<text x="90.5" y="152">= 0.8V x 3.1124</text>
<text x="90.5" y="150.6">= 0.8V x (1 + 3.57K / 1.69K)</text>
<text x="90.5" y="153.4">= 2.49V</text>
<text x="227.7" y="150.6">Vout = Vfb x (1 + R193 / R190)</text>
<text x="230.4" y="152">= 0.8V x (1 + 1.87K / 4.99K)</text>
<text x="230.4" y="154.7">= 1.0998V</text>
<text x="230.4" y="153.4">= 0.8V x 1.37475</text>
</g>
<g font-size="1.2" fill="#f00">
<text x="65.7" y="59.4">[6]</text>
<text x="68.6" y="59.4">TPS65219_GPO1</text>
<text x="108.6" y="55.8">VSYS_3V3_EXP_PG</text>
<text x="108.6" y="58.5">VSYS_3V3_EXP_EN</text>
<text x="142.9" y="55.8">FB_3V3</text>
<text x="33.1" y="132.5">VDD_IO_3V3/VSYS_3V3_EXP</text>
<text x="93.5" y="132.5">PG_2V5</text>
<text x="174.4" y="133.9">VDD_2V5/VSYS_3V3_EXP</text>
<text x="233.4" y="133.9">PG_1V1</text>
<text x="68.8" y="139.4">EN_2V5</text>
<text x="68.8" y="142.2">SS_2V5</text>
<text x="96.3" y="140.8">FB_2V5</text>
<text x="208.7" y="140.8">EN_1V1</text>
<text x="208.7" y="143.6">SS_1V1</text>
<text x="236.1" y="142.2">FB_1V1</text>
</g>
<g font-size="1.2" fill="#003f7f">
<text x="124.1" y="59.6">EN</text>
<text x="124.1" y="56.8">PG</text>
<text x="124.1" y="54.1">VIN</text>
<text x="133.7" y="59.6">GND</text>
<text x="134.4" y="54.1">SW</text>
<text x="134.9" y="56.8">FB</text>
<text x="78.8" y="133.6">IN1</text>
<text x="78.8" y="135">IN2</text>
<text x="78.8" y="137.8">BIAS</text>
<text x="85.1" y="137.8">OUT1</text>
<text x="86.7" y="133.6">PG</text>
<text x="218.7" y="135">IN1</text>
<text x="218.7" y="136.4">IN2</text>
<text x="226.6" y="135">PG</text>
<text x="78.8" y="140.5">EN</text>
<text x="78.8" y="143.2">SS</text>
<text x="85.1" y="139.1">OUT2</text>
<text x="86.9" y="141.9">FB</text>
<text x="218.7" y="139.1">BIAS</text>
<text x="218.7" y="141.9">EN</text>
<text x="225" y="139.1">OUT1</text>
<text x="225" y="140.5">OUT2</text>
<text x="226.8" y="143.2">FB</text>
<text x="82.9" y="144.7" transform="rotate(-90 82.9 144.7)">GND</text>
<text x="85.6" y="144.7" transform="rotate(-90 85.6 144.7)">PAD</text>
<text x="218.7" y="144.6">SS</text>
<text x="222.8" y="146" transform="rotate(-90 222.8 146)">GND</text>
<text x="225.5" y="146" transform="rotate(-90 225.5 146)">PAD</text>
</g>
<g font-size="1.2" fill="#7f003f">
<text x="26" y="136.9">2A</text>
<text x="26" y="134.2">2A</text>
<text x="165.9" y="135.5">2A</text>
<text x="165.9" y="138.3">2A</text>
</g>
<g font-size="1">
<text x="28.8" y="1">5</text>
<text x="83.7" y="1">4</text>
<text x="138.5" y="1">3</text>
<text x="193.4" y="1">2</text>
<text x="248.2" y="1">1</text>
<text x=".3" y="27.9">D</text>
<text x="276" y="27.9">D</text>
<text x=".3" y="79.4">C</text>
<text x="276" y="79.4">C</text>
<text x=".3" y="130.8">B</text>
<text x="276" y="130.8">B</text>
<text x=".3" y="182.2">A</text>
<text x="276" y="182.2">A</text>
<text x="28.8" y="208.1">5</text>
<text x="83.7" y="208.1">4</text>
<text x="138.5" y="208.1">3</text>
<text x="193.4" y="208.1">2</text>
<text x="248.2" y="208.1">1</text>
</g>
</svg>
